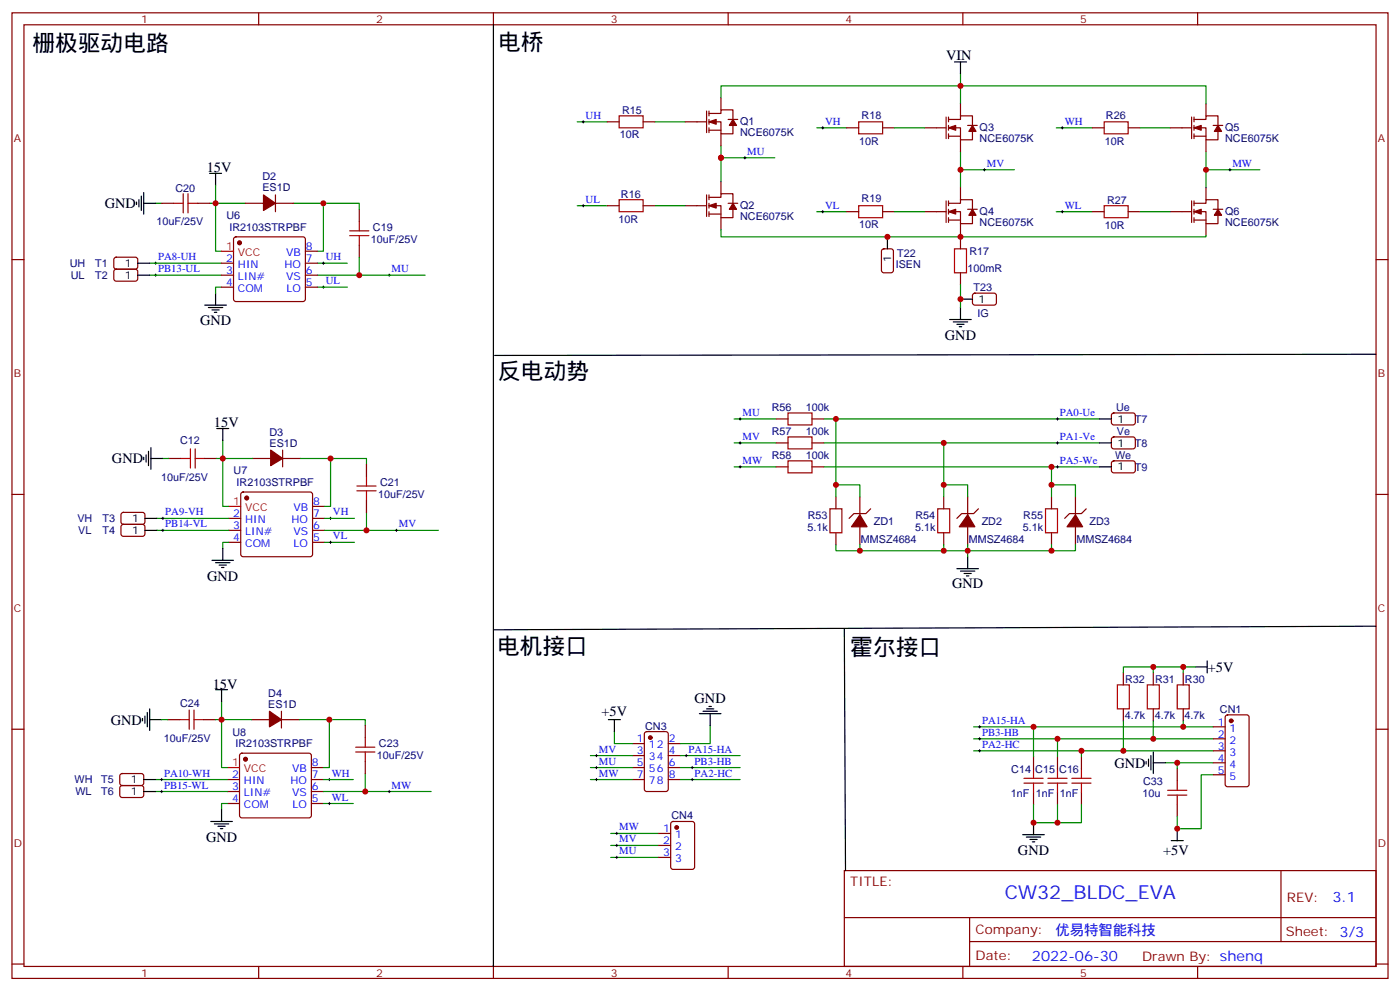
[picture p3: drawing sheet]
<svg xmlns="http://www.w3.org/2000/svg" width="412mm" height="292mm" viewBox="0 0 412 292" stroke-linecap="round" stroke-linejoin="round" font-family="sans-serif">
<g fill="none" stroke="#870000" stroke-width=".35">
<path d="M3.5 3.8h405.4v284.3h-405.4zM7.1 7.3h398.2v277.3h-398.2zM76.2 3.8v3.5M145.3 3.8v3.5M214.5 3.8v3.5M283.6 3.8v3.5M352.8 3.8v3.5M178.9 35.9h3.5M189.4 35.9h3.6M201.8 35.9h6.3M208.1 32.7v6.4M208.8 33.4h3.6v-1.1h3.5v2.9"/>
<path d="M208.8 35.9h3.6v3.5h3.5v-2.5M208.8 38.3h3.6M208.8 32.7v1.4M208.8 35.2v1.4M208.8 37.6v1.5M212.4 28.8v3.5M212.4 39.4v3.5M214.5 35.2h2.8M249.4 37.6h3.5M260 37.6h3.5M272.3 37.6h6.4M278.7 34.5v6.3"/>
<path d="M279.4 35.2h3.5v-1.1h3.6v2.8M279.4 37.6h3.5v3.6h3.6v-2.5M279.4 34.5v1.4M279.4 36.9v1.4M279.4 39.4v1.4M282.9 30.6v3.5M285 36.9h2.9M321.7 37.6h3.6M332.3 37.6h3.5M344.7 37.6h6.3M351 34.5v6.3M351.7 35.2h3.5v-1.1h3.6v2.8"/>
<path d="M351.7 37.6h3.5v3.6h3.6v-2.5M351.7 34.5v1.4M351.7 36.9v1.4M351.7 39.4v1.4M355.2 30.6v3.5M357.4 36.9h2.8M47.6 59.9h3.6M58.2 59.9h3.5M72.3 59.9h5.3M81.1 59.9h5.3M81.1 57.4v4.9M208.1 57.4v6.3"/>
<path d="M208.8 58.1h3.6v-1.1h3.5v2.9M208.8 57.4v1.4M208.8 59.9v1.4M212.4 53.5v3.5M214.5 59.9h2.8M278.7 59.2v6.3M279.4 59.9h3.5v-1.1h3.6v2.8M279.4 40.1h3.5M279.4 59.2v1.4M282.9 41.2v3.5M282.9 55.3v3.5M351 59.2v6.3"/>
<path d="M351.7 59.9h3.5v-1.1h3.6v2.8M351.7 40.1h3.5M351.7 59.2v1.4M355.2 41.2v3.5M355.2 55.3v3.5M3.5 76.4h3.6M33.7 75.9l.5-.2 5.9 .1 .5 .6-.1 2.4-.6 .5-6-.1-.4-.6v-2.2zM33.7 79.5l.5-.2h5.9l.5 .7-.1 2.4-.6 .4-6-.1-.4-.6v-2.1zM65.3 77.5h3.5M69 70l.5-.3h19.8l.5 .3 .2 .4v17.7l-.3 .5-.4 .2h-19.8l-.5-.2-.2-.5v-17.7zM90 77.5h3.5M90 74h3.5"/>
<path d="M105.8 61.6v3.6M105.8 72.2v3.5M178.9 60.6h3.5M189.4 60.6h3.6M201.8 60.6h6.3M208.8 60.6h3.6v3.5h3.5v-2.5M208.8 62.3v1.4M208.8 63h3.6M212.4 64.1v3.5M249.4 62.3h3.5M259.9 73.5l.4-.2h2.2l.6 .4 .1 5.9-.5 .7h-2.4l-.6-.4-.1-5.9zM260 62.3h3.5"/>
<path d="M272.3 62.3h6.4M279.4 62.3h3.5v3.6h3.6v-2.5M279.4 61.6v1.4M279.4 64.1v1.4M279.4 64.8h3.5M282.9 65.9v3.5M282.9 69.7v3.6M285 61.6h2.9M321.7 62.3h3.6M332.3 62.3h3.5M344.7 62.3h6.3M351.7 62.3h3.5v3.6h3.6v-2.5"/>
<path d="M351.7 64.8h3.5M351.7 61.6v1.4M351.7 64.1v1.4M355.2 65.9v3.5M357.4 61.6h2.8M405.3 76.4h3.6M65.3 81h3.5M65.3 84.6h3.5M90 81h3.5M90 84.6h3.5M282.9 80.3v3.6M286.7 86.5l.5-.2 5.9 .1 .4 .6-.1 2.4-.6 .5-5.9-.1-.4-.7v-2.1z"/>
<path d="M49.7 135h3.6M60.3 135h3.6M74.4 135h5.3M83.3 135h5.2M83.3 132.5v5M107.9 136.8v3.5M228.6 123.4h3.5M228.6 130.4h3.5M228.6 137.5h3.5M239.2 123.4h3.5M239.2 130.4h3.5M239.2 137.5h3.5"/>
<path d="M327.6 121.8l.5-.2 5.9 .1 .4 .6v2.4l-.7 .4h-5.9l-.4-.7v-2.1zM327.6 128.9l.5-.2h5.9l.4 .7v2.4l-.7 .4-5.9-.1-.4-.6v-2.1zM327.6 135.9l.5-.2 5.9 .1 .4 .6v2.4l-.7 .4h-5.9l-.4-.7v-2.1zM3.5 145.6h3.6M35.9 151.1l.4-.2h6l.4 .7-.1 2.4-.6 .4-5.9-.1-.5-.6v-2.1zM35.9 154.6l.4-.2 6 .1 .4 .6-.1 2.4-.6 .4h-5.9l-.5-.7v-2.1zM67.4 152.6h3.5M67.4 156.2h3.5M67.4 159.7h3.5M71.1 145.1l.5-.2h19.8l.5 .2 .2 .5v17.6l-.3 .5-.4 .2h-19.8l-.5-.2-.2-.5v-17.6zM92.1 152.6h3.5M92.1 156.2h3.5"/>
<path d="M92.1 159.7h3.5M92.1 149.1h3.5M107.9 147.4v3.5M246.2 146.3v3.5M246.2 156.9v3.5M253.3 146.3v5.3M253.3 155.1v5.3M256.5 149.8l-1.4 1.4h-3.6l-1.4 1.4M278 146.3v3.5M278 156.9v3.5M285 146.3v5.3M285 155.1v5.3"/>
<path d="M288.2 149.8l-1.4 1.4h-3.5l-1.4 1.4M309.7 146.3v3.5M309.7 156.9v3.5M316.8 146.3v5.3M316.8 155.1v5.3M320 149.8l-1.4 1.4h-3.6l-1.4 1.4M405.3 145.6h3.6M330.9 198.2v3.5M339.7 198.2v3.5M348.5 198.2v3.5M3.5 214.7h3.6M49.4 211.9h3.5"/>
<path d="M60 211.9h3.5M74.1 211.9h5.3M82.9 211.9h5.3M82.9 209.4v5M107.6 213.7v3.5M186.3 219h3.5M190 215.6l.5-.2h5.6l.7 .5v16.5l-.4 .6-5.9 .1-.7-.5v-16.5zM196.8 219h3.6M330.9 208.7v3.6M339.7 208.7v3.6M348.5 208.7v3.6M357.4 214h3.5"/>
<path d="M357.4 217.6h3.5M361.1 210.7l.5-.2h5.6l.7 .4v20.1l-.4 .6-5.9 .1-.7-.5v-20zM405.3 214.7h3.6M35.5 228l.5-.2h5.9l.4 .7v2.4l-.7 .4h-5.9l-.4-.7v-2.1zM35.5 231.5l.5-.2 5.9 .1 .4 .6v2.4l-.7 .4h-5.9l-.4-.7v-2.1zM67 229.6h3.6M67 233.1h3.6M67 236.6h3.6M70.8 222l.5-.2h19.7l.5 .2 .2 .5v17.6l-.2 .5-.5 .2h-19.7l-.5-.2-.2-.5v-17.6zM91.7 229.6h3.5M91.7 233.1h3.5M91.7 236.6h3.5"/>
<path d="M91.7 226h3.5M107.6 224.3v3.5M186.3 229.6h3.5M186.3 226h3.5M186.3 222.5h3.5M196.8 229.6h3.6M196.8 226h3.6M196.8 222.5h3.6M304.4 222.8v3.6M304.4 233.4v3.6M311.5 222.8v3.6M311.5 233.4v3.6"/>
<path d="M318.6 222.8v3.6M318.6 233.4v3.6M346.8 226.4v3.5M346.8 237v3.5M357.4 221.1h3.5M357.4 224.6h3.5M357.4 228.1h3.5M194 245.4h3.6M194 249h3.6M194 252.5h3.6M197.8 242.1l.5-.2h5.6l.7 .4v13l-.5 .7h-5.8l-.7-.5v-12.9zM248.7 256.4h156.6v28.2h-156.6z"/>
<path d="M377.3 256.4v20.9M248.7 270.2h156.5M285.6 277.3h119.6M285.6 270.2v14.1M3.5 283.9h3.6M76.2 284.6v3.5M145.3 284.6v3.5M214.5 284.6v3.5M283.6 284.6v3.5M352.8 284.6v3.5M405.3 283.9h3.6"/>
</g>
<g fill="none" stroke="#a10000" stroke-width=".35">
<path d="M182.4 34.1h7v3.5h-7zM252.9 35.9h7.1v3.5h-7.1zM325.3 35.9h7v3.5h-7zM51.2 59.9h2.8M54 57v5.7M55.4 59.9h2.8M55.4 57v5.7M182.4 58.8h7v3.5h-7zM103 69.4h5.7M103 68h5.7M105.8 65.2v2.8M105.8 69.4v2.8"/>
<path d="M252.9 60.6h7.1v3.5h-7.1zM281.2 73.3h3.5v7h-3.5zM325.3 60.6h7v3.5h-7zM53.3 135h2.8M56.1 132.2v5.6M57.5 135h2.8M57.5 132.2v5.6M232.1 121.6h7.1v3.5h-7.1zM232.1 128.7h7.1v3.5h-7.1zM232.1 135.7h7.1v3.5h-7.1zM105.1 144.5h5.7M105.1 143.1h5.7"/>
<path d="M107.9 140.3v2.8M107.9 144.5v2.9M244.5 149.8h3.5v7.1h-3.5zM276.2 149.8h3.6v7.1h-3.6zM308 149.8h3.5v7.1h-3.5zM52.9 211.9h2.8M55.7 209.1v5.6M57.1 211.9h2.9M57.1 209.1v5.6M107.6 217.2v2.8M329.1 201.7h3.6v7h-3.6zM338 201.7h3.5v7h-3.5z"/>
<path d="M346.8 201.7h3.5v7h-3.5zM104.8 221.4h5.6M104.8 220h5.6M107.6 221.4v2.9M301.6 230.6h5.7M301.6 229.2h5.7M304.4 226.4v2.8M304.4 230.6v2.8M308.7 230.6h5.6M308.7 229.2h5.6M311.5 226.4v2.8M311.5 230.6v2.8"/>
<path d="M315.7 230.6h5.7M315.7 229.2h5.7M318.6 226.4v2.8M318.6 230.6v2.8M344 234.1h5.6M344 232.7h5.6M346.8 229.9v2.8M346.8 234.1v2.9"/>
</g>
<g fill="none" stroke="#008700" stroke-width=".35">
<path d="M170 35.9h8.9M193 35.9h8.8M212.4 28.8v-3.5h142.8v5.3M240.6 37.6h8.8M263.5 37.6h8.8M282.9 21.8v8.8M311.1 37.6h10.6M335.8 37.6h8.9M45.9 59.9h1.7M61.7 59.9h10.6M63.5 54.6v19.4h1.8M86.4 59.9h19.4v1.7"/>
<path d="M95.2 59.9v14.1h-1.7M212.4 46.5h15.8M212.4 42.9v10.6M282.9 44.7v10.6M282.9 50h15.9M355.2 50h15.9M355.2 44.7v10.6M44.1 77.5h21.2M93.5 77.5h8.8M105.8 75.7v5.3M170 60.6h8.9M193 60.6h8.8"/>
<path d="M212.4 67.6v2.1h142.8v-.3M240.6 62.3h8.8M263.5 62.3h8.8M282.9 69.4v.3M311.1 62.3h10.6M335.8 62.3h8.9M44.1 81h21.2M65.3 84.6h-1.8v1.7M93.5 81h31.7M93.5 84.6h8.8M282.9 83.9v6.7M48 135h1.7"/>
<path d="M63.9 135h10.5M65.6 129.7v19.4h1.8M88.5 135h19.4v1.8M97.4 135v14.1h-1.8M216.3 123.4h12.3M216.3 130.4h12.3M216.3 137.5h12.3M242.7 123.4h81.1M242.7 130.4h81.1M242.7 137.5h81.1M246.2 123.4v22.9M278 130.4v15.9"/>
<path d="M309.7 137.5v8.8M46.2 152.6h21.2M46.2 156.2h21.2M67.4 159.7h-1.8v1.8M95.6 156.2h33.5M95.6 152.6h8.8M95.6 159.7h8.8M107.9 150.9v5.3M246.2 142.8h7.1v3.5M278 142.8h7v3.5M309.7 142.8h7.1v3.5M246.2 160.4v1.8h70.6v-1.8"/>
<path d="M253.3 160.4v1.8M278 160.4v1.8M285 160.4v3.5M309.7 160.4v1.8M339.7 196.4v1.8M348.5 196.4v1.8M352.1 196.4h-21.2v1.8M47.6 211.9h1.8M63.5 211.9h10.6M65.3 206.6v19.4h1.7M88.2 211.9h19.4v1.8M97 211.9v14.1h-1.8"/>
<path d="M181 215.4v3.6h5.3M209.2 213.7v5.3h-8.8M286.8 214h61.7M286.8 217.6h52.9M304.4 214v8.8M311.5 217.6v5.2M330.9 212.3v8.8h26.5M339.7 212.3v5.3h17.7M348.5 212.3v1.7h8.9M45.9 229.6h21.1M45.9 233.1h21.1M67 236.6h-1.7v1.8"/>
<path d="M95.2 233.1h31.8M95.2 229.6h8.9M95.2 236.6h8.9M107.6 227.8v5.3M173.9 229.6h12.4M173.9 222.5h12.4M173.9 226h12.4M200.4 229.6h17.6M200.4 222.5h17.6M200.4 226h17.6M286.8 221.1h44.1M304.4 237v5.3h14.2v-5.3"/>
<path d="M311.5 237v5.3M318.6 221.1v1.7M343.3 224.6h14.1M346.8 224.6v1.8M357.4 228.1h-3.6v15.9h-7v-3.5M179.9 245.4h14.1M179.9 249h14.1M179.9 252.5h14.1"/>
</g>
<g fill="none" stroke="#000" stroke-width=".35">
<path d="M145.3 7.3v277.3v-.4M281.2 18.2h3.5M282.9 18.2v3.6M40.2 59.5v.7M40.9 58.8v2.1M41.6 57.7v4.3M42.3 56.7v6.3M42.3 59.9h3.6M61.7 51h3.6M63.5 51v3.6M40.6 77.5h3.5M261.4 69.7v3.6"/>
<path d="M40.6 81h3.5M60.3 89.9h6.4M61.4 90.6h4.2M62.4 91.3h2.2M63.1 92h.8M63.5 86.3v3.6M279.8 94.1h6.3M280.8 94.8h4.2M281.9 95.5h2.1M282.6 96.2h.7M282.9 90.6v3.5M282.9 88.1h3.6"/>
<path d="M405.3 104.3l-259.6 .4M42.3 134.7v.7M43 133.9v2.2M43.7 132.9v4.2M44.4 135h3.6M44.4 131.8v6.4M63.9 126.2h3.5M65.6 126.2v3.5M323.8 123.4h3.6M323.8 130.4h3.6M323.8 137.5h3.6M42.7 152.6h3.5"/>
<path d="M42.7 156.2h3.5M62.4 165h6.4M63.5 165.7h4.2M64.6 166.4h2.1M65.3 167.1h.7M65.6 161.5v3.5M281.9 167.5h6.3M282.9 168.2h4.3M284 168.9h2.1M284.7 169.6h.7M285 163.9v3.6M248.7 185.1l.4 71.3"/>
<path d="M352.1 196.4h3.5M355.6 194.6v3.6M405.3 184.4l-260 1.1M42 211.6v.7M42.7 210.9v2.1M43.4 209.8v4.2M44.1 211.9h3.5M44.1 208.7v6.4M63.5 203.1h3.5M65.3 203.1v3.5M179.2 211.9h3.5M181 211.9v3.5"/>
<path d="M206 210.1h6.4M207.1 209.4h4.2M208.1 208.7h2.2M208.8 208h.7M209.2 210.1v3.6M42.3 229.6h3.6M42.3 233.1h3.6M65.3 238.4v3.5M337.6 224.3v.7M338.3 223.6v2.1M339 222.5v4.2M339.7 224.6h3.6"/>
<path d="M339.7 221.4v6.4M62.1 241.9h6.3M63.1 242.6h4.3M64.2 243.3h2.1M64.9 244h.7M301.3 245.8h6.3M302.3 246.5h4.3M303.4 247.2h2.1M304.1 247.9h.7M304.4 242.3v3.5M345 247.5h3.5M346.8 244v3.5"/>
</g>
<g fill="none" stroke="#000" stroke-width=".29">
<path d="M171.4 35.9h.8M171.8 35.5v.7M242 37.6h.7M242.4 37.3v.7M312.6 37.6h.7M312.9 37.3v.7M219.1 46.5h.7M219.4 46.1v.7M289.6 50h.7M290 49.6v.7M361.9 50h.8M362.3 49.6v.7"/>
<path d="M45.5 77.5h.7M45.9 77.2v.7M94.9 77.5h.7M95.2 77.2v.7M171.4 60.6h.8M171.8 60.2v.7M242 62.3h.7M242.4 62v.7M312.6 62.3h.7M312.9 62v.7M45.5 81h.7M45.9 80.7v.7"/>
<path d="M94.9 84.6h.7M95.2 84.2v.7M114.3 81h.7M114.7 80.7v.7M217.7 123.4h.7M217.7 130.4h.7M217.7 137.5h.7M218 123v.7M218 130.1v.7M218 137.1v.7M311.1 123.4h.8M311.1 130.4h.8"/>
<path d="M311.1 137.5h.8M311.5 123v.7M311.5 130.1v.7M311.5 137.1v.7M47.6 152.6h.7M47.6 156.2h.7M48 152.3v.7M48 155.8v.7M97 152.6h.7M97 159.7h.7M97.4 152.3v.7M97.4 159.3v.8"/>
<path d="M116.4 156.2h.7M116.8 155.8v.7M288.2 214h.7M288.2 217.6h.7M288.6 213.7v.7M288.6 217.2v.7M47.3 229.6h.7M47.3 233.1h.7M47.6 229.2v.7M47.6 232.7v.7M96.7 229.6h.7M96.7 236.6h.7"/>
<path d="M97 229.2v.7M97 236.3v.7M114.3 233.1h.7M114.7 232.7v.7M175.3 229.6h.7M175.3 222.5h.7M175.3 226h.7M175.7 222.1v.7M175.7 225.7v.7M175.7 229.2v.7M201.8 222.5h.7M202.1 222.1v.7"/>
<path d="M203.6 229.6h.7M203.6 226h.7M203.9 225.7v.7M203.9 229.2v.7M288.2 221.1h.7M288.6 220.7v.7M181.3 252.5h.7M181.3 249h.7M181.3 245.4h.7M181.7 245.1v.7M181.7 248.6v.7M181.7 252.1v.7"/>
</g>
<g fill="#870000" stroke="#870000" stroke-width=".35">
<path d="M79.4 209.4l3.5 2.5-3.5 2.1z"/>
<path d="M79.7 132.5l3.6 2.5-3.6 2.1z"/>
<path d="M77.6 57.4l3.5 2.5-3.5 2.1z"/>
<path d="M253.3 151.6l2.1 3.5h-4.6z"/>
<path d="M285 151.6l2.2 3.5h-4.6z"/>
<path d="M316.8 151.6l2.1 3.5h-4.6z"/>
<path d="M208.8 35.9l2.2-.7v1.4z"/>
<path d="M215.9 35.2l1.1 1.7h-2.2z"/>
<path d="M208.8 60.6l2.2-.7v1.4z"/>
<path d="M215.9 59.9l1.1 1.7h-2.2z"/>
<path d="M279.4 37.6l2.1-.7v1.4z"/>
<path d="M286.5 36.9l1 1.8h-2.1z"/>
<path d="M279.4 62.3l2.1-.7v1.4z"/>
<path d="M286.5 61.6l1 1.8h-2.1z"/>
<path d="M351.7 37.6l2.1-.7v1.4z"/>
<path d="M358.8 36.9l1 1.8h-2.1z"/>
<path d="M351.7 62.3l2.1-.7v1.4z"/>
<path d="M358.8 61.6l1 1.8h-2.1z"/>
<circle cx="199.3" cy="243.7" r=".53"/>
<circle cx="72.3" cy="223.6" r=".53"/>
<circle cx="72.7" cy="146.6" r=".53"/>
<circle cx="70.6" cy="71.5" r=".53"/>
<circle cx="362.7" cy="212.3" r=".53"/>
<circle cx="191.6" cy="217.2" r=".53"/>
</g>
<path d="M65.3 74h3.5M67.4 149.1h3.5M67 226h3.6" fill="none" stroke="#f00" stroke-width=".35"/>
<g fill="#c00">
<circle cx="346.8" cy="224.6" r=".88"/>
<circle cx="339.7" cy="196.4" r=".88"/>
<circle cx="348.5" cy="214" r=".88"/>
<circle cx="339.7" cy="217.6" r=".88"/>
<circle cx="330.9" cy="221.1" r=".88"/>
<circle cx="348.5" cy="196.4" r=".88"/>
<circle cx="282.9" cy="25.3" r=".88"/>
<circle cx="107.6" cy="233.1" r=".88"/>
<circle cx="97" cy="211.9" r=".88"/>
<circle cx="65.3" cy="211.9" r=".88"/>
<circle cx="108" cy="156.2" r=".88"/>
<circle cx="97.4" cy="135" r=".88"/>
<circle cx="65.6" cy="135" r=".88"/>
<circle cx="63.5" cy="59.9" r=".88"/>
<circle cx="95.3" cy="59.9" r=".88"/>
<circle cx="212.4" cy="46.5" r=".88"/>
<circle cx="246.2" cy="123.4" r=".88"/>
<circle cx="278" cy="130.4" r=".88"/>
<circle cx="309.7" cy="137.5" r=".88"/>
<circle cx="246.2" cy="142.8" r=".88"/>
<circle cx="278" cy="142.8" r=".88"/>
<circle cx="309.7" cy="142.8" r=".88"/>
<circle cx="309.7" cy="162.2" r=".88"/>
<circle cx="285" cy="162.2" r=".88"/>
<circle cx="278" cy="162.2" r=".88"/>
<circle cx="253.3" cy="162.2" r=".88"/>
<circle cx="282.9" cy="50" r=".88"/>
<circle cx="355.2" cy="50" r=".88"/>
<circle cx="304.4" cy="214" r=".88"/>
<circle cx="311.5" cy="217.6" r=".88"/>
<circle cx="318.6" cy="221.1" r=".88"/>
<circle cx="311.5" cy="242.3" r=".88"/>
<circle cx="282.9" cy="69.7" r=".88"/>
<circle cx="282.9" cy="88.1" r=".88"/>
<circle cx="261.4" cy="69.7" r=".88"/>
<circle cx="105.8" cy="81" r=".88"/>
<circle cx="304.4" cy="242.3" r=".88"/>
<circle cx="346.8" cy="244" r=".88"/>
</g>
<g font-size="6.7">
<text x="9.5" y="15.1">栅极驱动电路</text>
<text x="146.8" y="14.7">电桥</text>
<text x="146.8" y="111.7">反电动势</text>
<text x="146.4" y="192.5">电机接口</text>
<text x="250.5" y="192.9">霍尔接口</text>
</g>
<text font-size="5.6" fill="#00f" x="296" y="264.8">CW32_BLDC_EVA</text>
<g font-size="4.2">
<text x="278.7" y="17.5">VIN</text>
<text x="60.9" y="50.7">15V</text>
<text x="30.9" y="61.3">GND</text>
<text x="58.9" y="95.8">GND</text>
<text x="278.3" y="100.2">GND</text>
<text x="63" y="125.9">15V</text>
<text x="33" y="136.4">GND</text>
<text x="61" y="171">GND</text>
<text x="280.5" y="173.1">GND</text>
<text x="355.8" y="197.8">+5V</text>
<text x="62.7" y="202.8">15V</text>
<text x="204.6" y="206.9">GND</text>
<text x="32.6" y="213.3">GND</text>
<text x="177.2" y="210.8">+5V</text>
<text x="328.3" y="226.1">GND</text>
<text x="60.7" y="247.9">GND</text>
<text x="299.9" y="251.8">GND</text>
<text x="342.6" y="251.8">+5V</text>
</g>
<g font-size="4.2" fill="#00f">
<text x="392.5" y="265.6">3.1</text>
<text x="310.9" y="275.2">优易特智能科技</text>
<text x="304" y="283">2022-06-30</text>
</g>
<g font-size="3.9" fill="#800">
<text x="250.5" y="260.9">TITLE:</text>
<text x="379.1" y="265.6">REV:</text>
<text x="287.4" y="275.1">Company:</text>
<text x="378.7" y="275.8">Sheet: 3/3</text>
<text x="287.4" y="282.8">Date:</text>
<text x="336.4" y="282.9">Drawn By: shenq</text>
</g>
<g font-size="3.2" fill="#800">
<text x="41.6" y="6.8">1</text>
<text x="110.8" y="6.8">2</text>
<text x="179.9" y="6.8">3</text>
<text x="249.1" y="6.8">4</text>
<text x="318.2" y="6.8">5</text>
<text x="4.1" y="41.9">A</text>
<text x="405.9" y="41.9">A</text>
<text x="4.1" y="111">B</text>
<text x="405.9" y="111">B</text>
<text x="4.1" y="180.2">C</text>
<text x="405.9" y="180.2">C</text>
<text x="4.1" y="249.3">D</text>
<text x="405.9" y="249.3">D</text>
<text x="41.6" y="287.6">1</text>
<text x="110.8" y="287.6">2</text>
<text x="179.9" y="287.6">3</text>
<text x="249.1" y="287.6">4</text>
<text x="318.2" y="287.6">5</text>
</g>
<g font-size="3.2" fill="#00f">
<text x="172.5" y="35">UH</text>
<text x="243.1" y="36.8">VH</text>
<text x="313.6" y="36.8">WH</text>
<text x="220.1" y="45.6">MU</text>
<text x="290.7" y="49.1">MV</text>
<text x="363" y="49.1">MW</text>
<text x="172.5" y="59.7">UL</text>
<text x="243.1" y="61.5">VL</text>
<text x="313.6" y="61.5">WL</text>
<text x="46.6" y="76.6">PA8-UH</text>
<text x="66.6" y="77.2">2</text>
<text x="84.3" y="75.4">VB</text>
<text x="90.1" y="77.2">7</text>
<text x="90.1" y="73.6">8</text>
<text x="96" y="76.6">UH</text>
<text x="46.6" y="80.2">PB13-UL</text>
<text x="66.6" y="80.7">3</text>
<text x="70.1" y="78.9">HIN</text>
<text x="70.1" y="82.4">LIN#</text>
<text x="83.8" y="78.9">HO</text>
<text x="84.3" y="82.4">VS</text>
<text x="90.1" y="80.7">6</text>
<text x="96" y="83.7">UL</text>
<text x="115.4" y="80.2">MU</text>
<text x="66.6" y="84.2">4</text>
<text x="70.1" y="86">COM</text>
<text x="84.4" y="86">LO</text>
<text x="90.1" y="84.2">5</text>
<text x="218.7" y="122.5">MU</text>
<text x="312.2" y="122.5">PA0-Ue</text>
<text x="218.7" y="129.5">MV</text>
<text x="312.2" y="129.5">PA1-Ve</text>
<text x="218.7" y="136.6">MW</text>
<text x="312.2" y="136.6">PA5-We</text>
<text x="92.3" y="148.8">8</text>
<text x="48.7" y="151.8">PA9-VH</text>
<text x="48.7" y="155.3">PB14-VL</text>
<text x="68.7" y="152.3">2</text>
<text x="68.7" y="155.8">3</text>
<text x="72.2" y="154.1">HIN</text>
<text x="85.9" y="154.1">HO</text>
<text x="86.4" y="150.5">VB</text>
<text x="92.3" y="155.8">6</text>
<text x="92.3" y="152.3">7</text>
<text x="98.1" y="151.8">VH</text>
<text x="117.5" y="155.3">MV</text>
<text x="68.7" y="159.3">4</text>
<text x="72.2" y="157.6">LIN#</text>
<text x="72.2" y="161.1">COM</text>
<text x="86.4" y="157.6">VS</text>
<text x="86.5" y="161.1">LO</text>
<text x="92.3" y="159.3">5</text>
<text x="98.1" y="158.8">VL</text>
<text x="289.3" y="213.1">PA15-HA</text>
<text x="358.7" y="213.7">1</text>
<text x="362.2" y="215.4">1</text>
<text x="176.4" y="221.6">MV</text>
<text x="187.6" y="218.6">1</text>
<text x="191.1" y="220.4">12</text>
<text x="197" y="218.6">2</text>
<text x="202.8" y="221.6">PA15-HA</text>
<text x="289.3" y="216.7">PB3-HB</text>
<text x="289.3" y="220.2">PA2-HC</text>
<text x="358.7" y="217.2">2</text>
<text x="358.7" y="220.7">3</text>
<text x="362.2" y="219">2</text>
<text x="86.1" y="227.4">VB</text>
<text x="91.9" y="225.7">8</text>
<text x="176.4" y="225.1">MU</text>
<text x="187.6" y="222.1">3</text>
<text x="187.6" y="225.7">5</text>
<text x="191.1" y="223.9">34</text>
<text x="191.1" y="227.4">56</text>
<text x="197" y="225.7">6</text>
<text x="197" y="222.1">4</text>
<text x="204.6" y="225.1">PB3-HB</text>
<text x="358.7" y="224.3">4</text>
<text x="358.7" y="227.8">5</text>
<text x="362.2" y="222.5">3</text>
<text x="362.2" y="226">4</text>
<text x="48.3" y="228.7">PA10-WH</text>
<text x="48.3" y="232.2">PB15-WL</text>
<text x="68.4" y="229.2">2</text>
<text x="68.4" y="232.7">3</text>
<text x="71.9" y="231">HIN</text>
<text x="85.5" y="231">HO</text>
<text x="91.9" y="232.7">6</text>
<text x="91.9" y="229.2">7</text>
<text x="97.7" y="228.7">WH</text>
<text x="115.4" y="232.2">MW</text>
<text x="176.4" y="228.7">MW</text>
<text x="187.6" y="229.2">7</text>
<text x="191.1" y="231">78</text>
<text x="197" y="229.2">8</text>
<text x="204.6" y="228.7">PA2-HC</text>
<text x="362.2" y="229.6">5</text>
<text x="68.4" y="236.3">4</text>
<text x="71.9" y="234.5">LIN#</text>
<text x="71.9" y="238">COM</text>
<text x="86.1" y="234.5">VS</text>
<text x="86.2" y="238">LO</text>
<text x="91.9" y="236.3">5</text>
<text x="97.7" y="235.7">WL</text>
<text x="182.4" y="244.5">MW</text>
<text x="195.4" y="245.1">1</text>
<text x="182.4" y="251.6">MU</text>
<text x="182.4" y="248.1">MV</text>
<text x="195.4" y="248.6">2</text>
<text x="198.9" y="246.8">1</text>
<text x="198.9" y="250.4">2</text>
<text x="195.4" y="252.1">3</text>
<text x="198.9" y="253.9">3</text>
</g>
<g font-size="3.2" fill="#000080">
<text x="183.3" y="33.5">R15</text>
<text x="253.8" y="34.9">R18</text>
<text x="325.8" y="34.9">R26</text>
<text x="182.5" y="40.6">10R</text>
<text x="218" y="40.1">NCE6075K</text>
<text x="218" y="36.9">Q1</text>
<text x="288.6" y="41.9">NCE6075K</text>
<text x="288.6" y="38.7">Q3</text>
<text x="360.9" y="41.9">NCE6075K</text>
<text x="360.9" y="38.7">Q5</text>
<text x="253.1" y="42.7">10R</text>
<text x="325.4" y="42.7">10R</text>
<text x="77.3" y="53.1">D2</text>
<text x="51.7" y="56.4">C20</text>
<text x="77.3" y="56.3">ES1D</text>
<text x="182.9" y="58.2">R16</text>
<text x="253.8" y="59.6">R19</text>
<text x="326.1" y="60">R27</text>
<text x="66.7" y="64.5">U6</text>
<text x="182.2" y="65.6">10R</text>
<text x="218" y="64.8">NCE6075K</text>
<text x="218" y="61.6">Q2</text>
<text x="288.6" y="63.4">Q4</text>
<text x="360.9" y="63.4">Q6</text>
<text x="46.1" y="66.3">10uF/25V</text>
<text x="67.6" y="68.1">IR2103STRPBF</text>
<text x="109.3" y="71.6">10uF/25V</text>
<text x="109.9" y="68.1">C19</text>
<text x="253.1" y="67">10R</text>
<text x="288.6" y="66.6">NCE6075K</text>
<text x="325.4" y="67.4">10R</text>
<text x="360.9" y="66.6">NCE6075K</text>
<text x="264.3" y="75.8">T22</text>
<text x="285.6" y="75.1">R17</text>
<text x="20.6" y="78.6">UH</text>
<text x="20.8" y="82.2">UL</text>
<text x="28.1" y="78.6">T1</text>
<text x="28.1" y="82.2">T2</text>
<text x="263.9" y="79">ISEN</text>
<text x="285" y="80.1">100mR</text>
<text x="286.8" y="85.7">T23</text>
<text x="287.9" y="93.5">IG</text>
<text x="227.3" y="121">R56</text>
<text x="237.4" y="121">100k</text>
<text x="328.8" y="121">Ue</text>
<text x="334.3" y="124.5">T7</text>
<text x="53.1" y="130.8">C12</text>
<text x="79.4" y="131.5">ES1D</text>
<text x="79.4" y="128.3">D3</text>
<text x="227.3" y="128">R57</text>
<text x="237.4" y="128">100k</text>
<text x="329" y="128">Ve</text>
<text x="334.3" y="131.6">T8</text>
<text x="227.3" y="135.1">R58</text>
<text x="237.4" y="135.1">100k</text>
<text x="328.5" y="135.1">We</text>
<text x="47.5" y="141.8">10uF/25V</text>
<text x="68.8" y="139.7">U7</text>
<text x="69.7" y="143.2">IR2103STRPBF</text>
<text x="112" y="143.2">C21</text>
<text x="334.3" y="138.6">T9</text>
<text x="111.4" y="146.7">10uF/25V</text>
<text x="22.8" y="153.8">VH</text>
<text x="30.2" y="153.8">T3</text>
<text x="237.9" y="152.7">R53</text>
<text x="257.4" y="154.5">ZD1</text>
<text x="269.7" y="152.7">R54</text>
<text x="289.2" y="154.5">ZD2</text>
<text x="301.4" y="152.7">R55</text>
<text x="320.9" y="154.5">ZD3</text>
<text x="23.1" y="157.3">VL</text>
<text x="30.2" y="157.3">T4</text>
<text x="237.8" y="156.2">5.1k</text>
<text x="253.6" y="159.8">MMSZ4684</text>
<text x="269.6" y="156.3">5.1k</text>
<text x="285.4" y="159.8">MMSZ4684</text>
<text x="301.3" y="156.2">5.1k</text>
<text x="317.1" y="159.8">MMSZ4684</text>
<text x="331.4" y="201">R32</text>
<text x="340.2" y="201">R31</text>
<text x="349.1" y="201">R30</text>
<text x="53.1" y="208.1">C24</text>
<text x="79" y="208.4">ES1D</text>
<text x="79" y="205.2">D4</text>
<text x="359.4" y="209.8">CN1</text>
<text x="190" y="214.8">CN3</text>
<text x="331.3" y="211.6">4.7k</text>
<text x="340.1" y="211.6">4.7k</text>
<text x="349" y="211.6">4.7k</text>
<text x="48.3" y="218.4">10uF/25V</text>
<text x="68.5" y="216.6">U8</text>
<text x="69.3" y="220.1">IR2103STRPBF</text>
<text x="111.6" y="220.1">C23</text>
<text x="111" y="223.6">10uF/25V</text>
<text x="297.9" y="227.5">C14</text>
<text x="305" y="227.5">C15</text>
<text x="312" y="227.5">C16</text>
<text x="22" y="230.7">WH</text>
<text x="29.8" y="230.7">T5</text>
<text x="336.7" y="231">C33</text>
<text x="22.2" y="234.2">WL</text>
<text x="29.8" y="234.2">T6</text>
<text x="297.7" y="234.6">1nF</text>
<text x="305.1" y="234.6">1nF</text>
<text x="312.2" y="234.6">1nF</text>
<text x="336.5" y="234.6">10u</text>
<text x="197.8" y="241.3">CN4</text>
</g>
<g font-size="3.2" fill="#f00">
<text x="66.6" y="73.6">1</text>
<text x="70.1" y="75.4">VCC</text>
<text x="68.7" y="148.8">1</text>
<text x="72.2" y="150.5">VCC</text>
<text x="68.4" y="225.7">1</text>
<text x="71.9" y="227.4">VCC</text>
</g>
<g font-size="3.2">
<text x="262.5" y="77.1" transform="rotate(-90 262.5 77.1)">1</text>
<text x="36.8" y="78.6">1</text>
<text x="36.8" y="82.1">1</text>
<text x="288.2" y="89.1">1</text>
<text x="329.1" y="124.4">1</text>
<text x="329.1" y="131.5">1</text>
<text x="329.1" y="138.5">1</text>
<text x="38.9" y="153.7">1</text>
<text x="38.9" y="157.2">1</text>
<text x="38.6" y="230.6">1</text>
<text x="38.6" y="234.1">1</text>
</g>
</svg>
